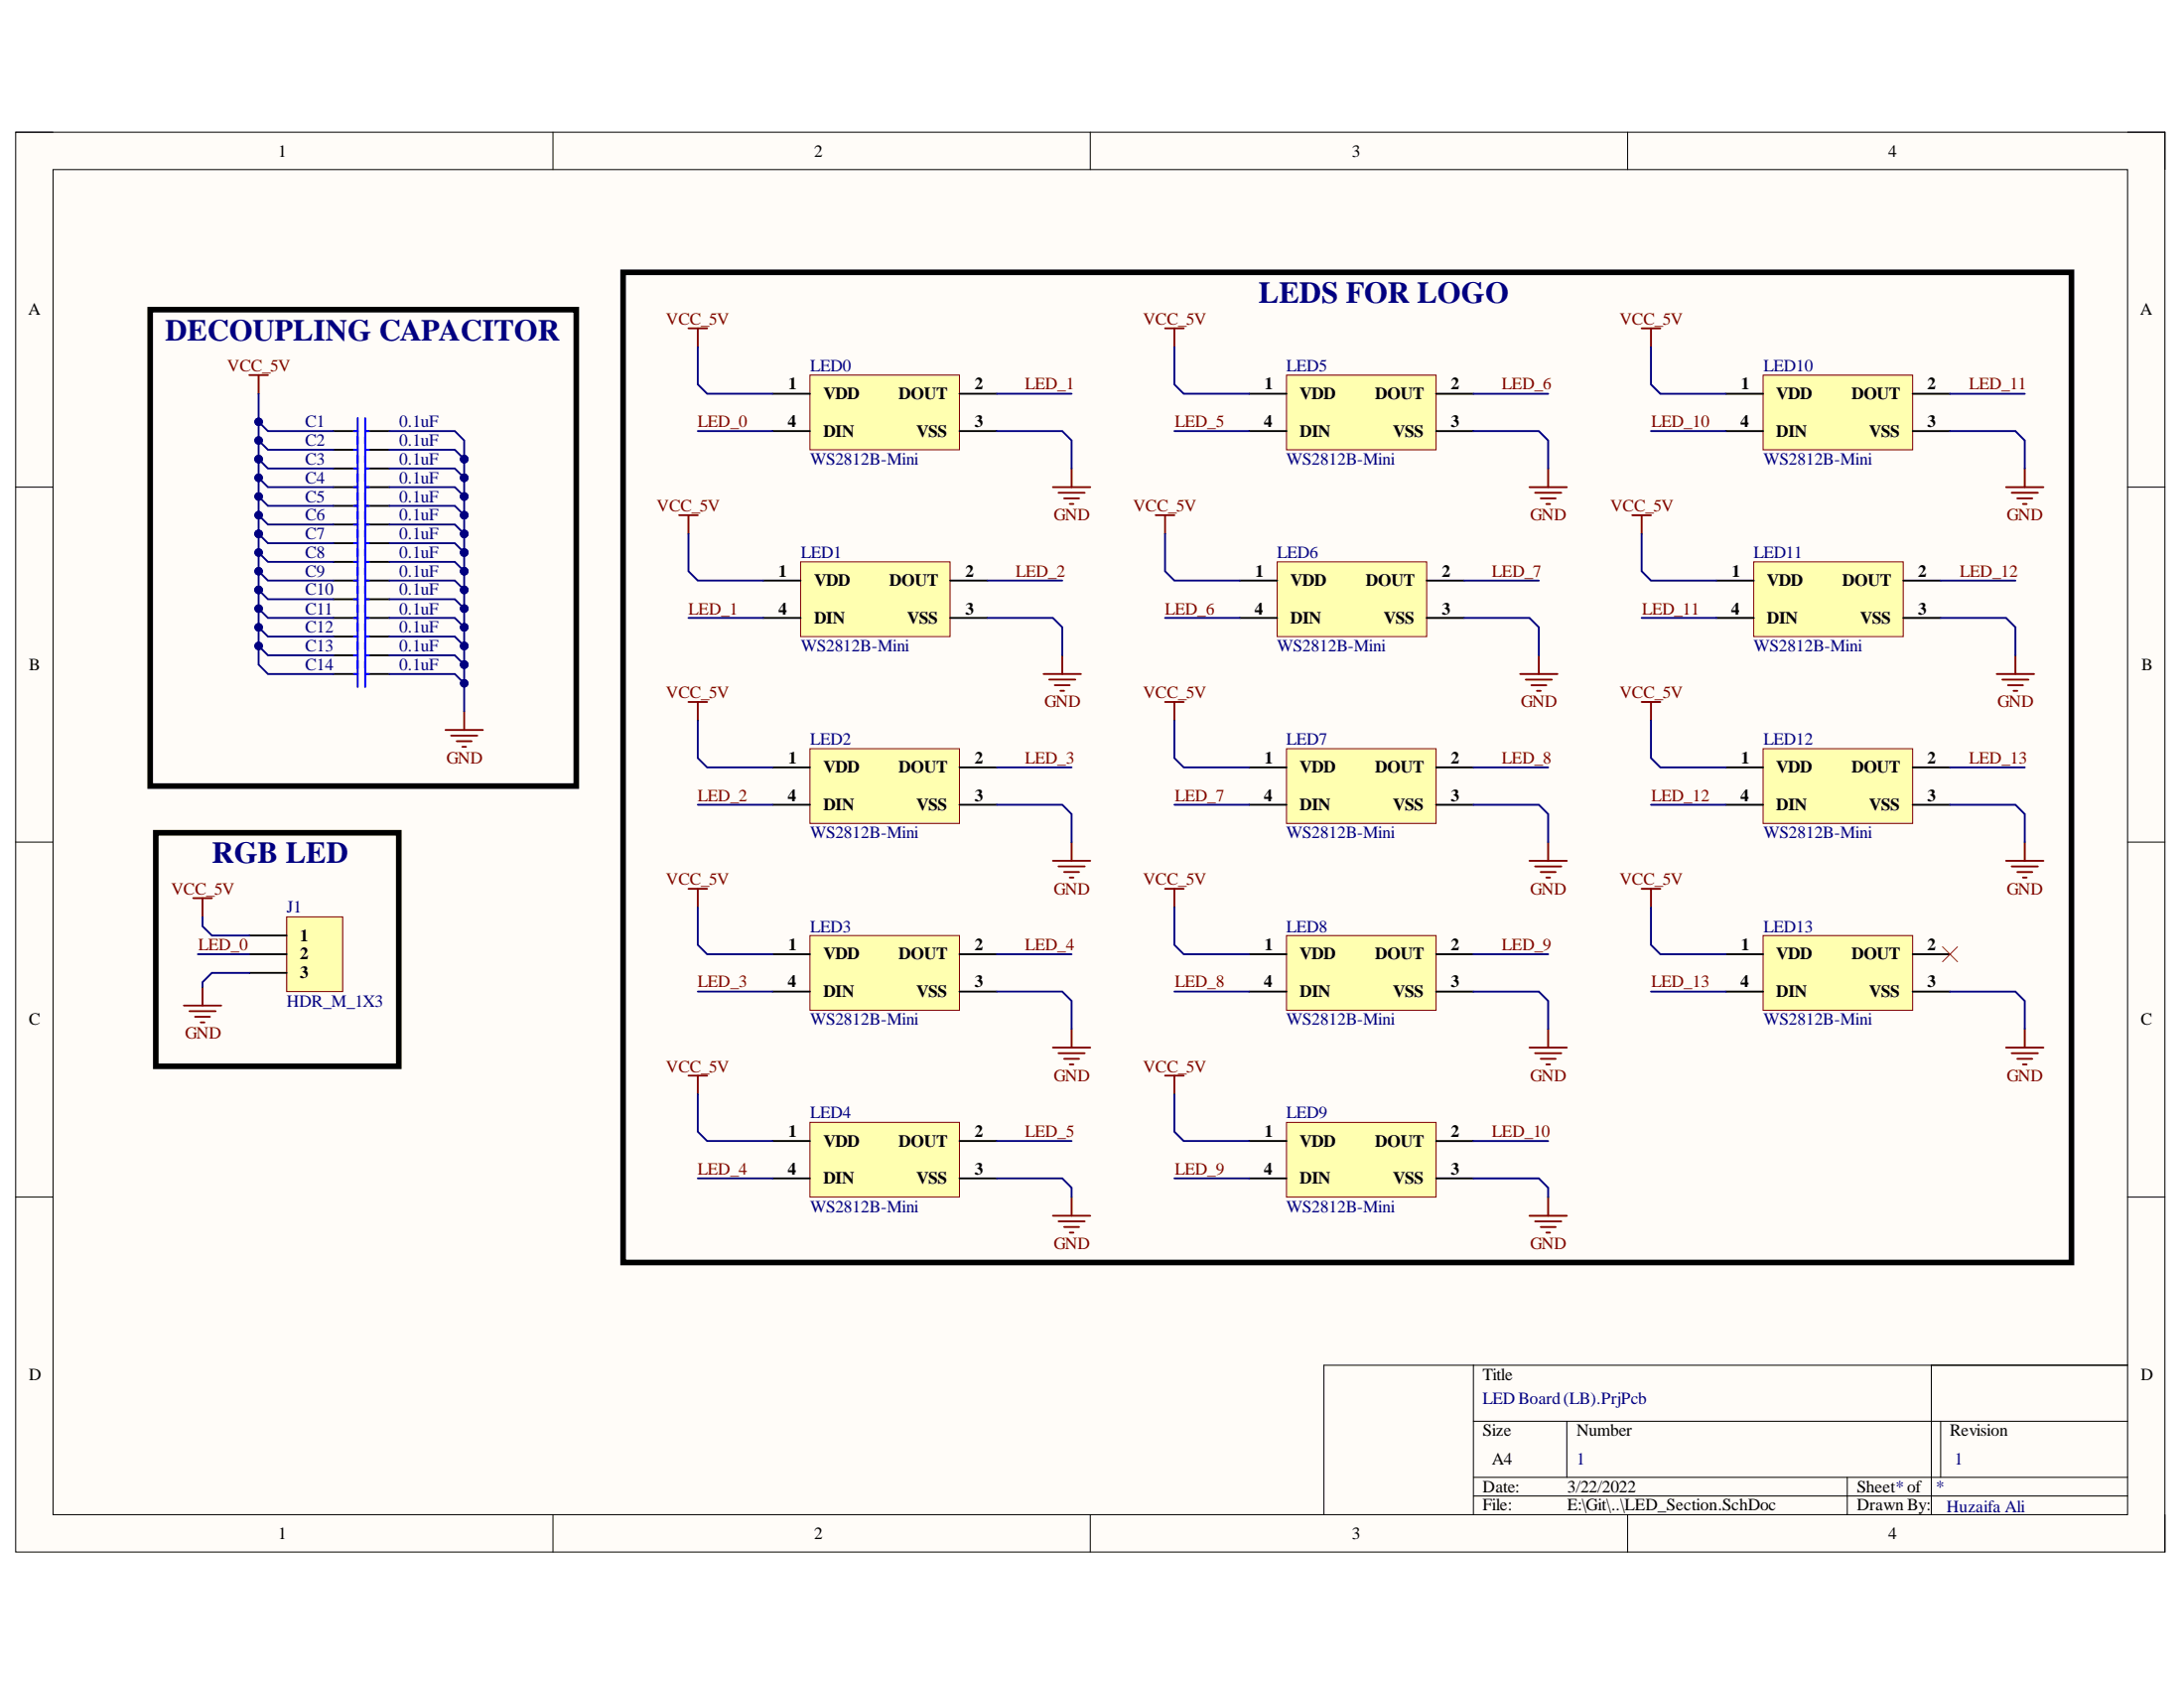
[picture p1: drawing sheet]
<svg xmlns="http://www.w3.org/2000/svg" width="279mm" height="216mm" viewBox="0 0 279 216" stroke-linecap="round" stroke-linejoin="round" font-family="sans-serif">
<path d="M2 16.9h275v181.6h-275z" fill-rule="evenodd" fill="#fffcf8"/>
<path d="M2 16.9h275v181.6h-275z" fill="none" stroke="#000" stroke-width=".13"/>
<path d="M6.8 21.7h265.4v172h-265.4z" fill-rule="evenodd" fill="#fffcf8"/>
<g fill="none" stroke="#000" stroke-width=".13">
<path d="M2 16.9h4.8M70.7 16.9v4.8M139.5 16.9v4.8M208.2 16.9v4.8M272.2 16.9h4.8v4.8M6.8 21.7h265.4v172h-265.4zM2 62.3h4.8M272.2 62.3h4.8M2 107.7h4.8M272.2 107.7h4.8M2 153.1h4.8M272.2 153.1h4.8"/>
<path d="M188.5 174.6v19.1M247.1 174.6v19.1M272.2 174.6h-102.8v19.1M70.7 193.7v4.8M139.5 193.7v4.8M188.5 181.8h83.7M188.5 189h83.7M188.5 191.3h83.7M200.4 181.8v7.2M208.2 193.7v4.8M236.3 189v4.7M248.3 181.8v7.2"/>
<path d="M277 193.7v4.8"/>
</g>
<path d="M19.2 39.6h54.5v60.9h-54.5zM79.7 34.8h185.3v126.7h-185.3z" fill="none" stroke="#000" stroke-width=".72"/>
<path d="M57 93.4h4.8M57.7 94.1h3.4M58.4 94.8h1.9M59.1 95.5h.5M59.4 91v2.4" fill="none" stroke="#800000" stroke-width=".24"/>
<g fill="none" stroke="#000" stroke-width=".24">
<path d="M42.6 55.1h3.2M42.6 57.5h3.2M42.6 59.9h3.2M46.7 55.1h3.1M46.7 57.5h3.1M46.7 59.9h3.1M42.6 62.3h3.2M42.6 64.7h3.2M42.6 67.1h3.2M42.6 69.5h3.2M42.6 71.9h3.2M42.6 74.3h3.2"/>
<path d="M42.6 76.6h3.2M42.6 79h3.2M46.7 62.3h3.1M46.7 64.7h3.1M46.7 67.1h3.1M46.7 69.5h3.1M46.7 71.9h3.1M46.7 74.3h3.1M46.7 76.6h3.1M46.7 79h3.1M42.6 81.4h3.2M42.6 83.8h3.2"/>
<path d="M42.6 86.2h3.2M46.7 81.4h3.1M46.7 83.8h3.1M46.7 86.2h3.1"/>
</g>
<g fill="none" stroke="#00f" stroke-width=".24">
<path d="M45.3 55.1h.5M45.3 57.5h.5M45.3 59.9h.5M45.8 53.5v34.4M46.7 53.5v34.4M46.7 55.1h.5M46.7 57.5h.5M46.7 59.9h.5M45.3 62.3h.5M45.3 64.7h.5M45.3 67.1h.5M45.3 69.5h.5"/>
<path d="M45.3 71.9h.5M45.3 74.3h.5M45.3 76.6h.5M45.3 79h.5M46.7 62.3h.5M46.7 64.7h.5M46.7 67.1h.5M46.7 69.5h.5M46.7 71.9h.5M46.7 74.3h.5M46.7 76.6h.5M46.7 79h.5"/>
<path d="M45.3 81.4h.5M45.3 83.8h.5M45.3 86.2h.5M46.7 81.4h.5M46.7 83.8h.5M46.7 86.2h.5"/>
</g>
<path d="M103.6 48h19.1v9.5h-19.1z" fill-rule="evenodd" fill="#ffffb0"/>
<path d="M103.6 48h19.1v9.5h-19.1z" fill="none" stroke="#800000" stroke-width=".13"/>
<path d="M98.8 50.4h4.8M98.8 55.1h4.8M122.7 50.4h4.8M122.7 55.1h4.8" fill="none" stroke="#000" stroke-width=".24"/>
<path d="M164.6 48h19.1v9.5h-19.1z" fill-rule="evenodd" fill="#ffffb0"/>
<path d="M164.6 48h19.1v9.5h-19.1z" fill="none" stroke="#800000" stroke-width=".13"/>
<path d="M159.8 50.4h4.8M159.8 55.1h4.8M183.7 50.4h4.8M183.7 55.1h4.8" fill="none" stroke="#000" stroke-width=".24"/>
<path d="M225.6 48h19.1v9.5h-19.1z" fill-rule="evenodd" fill="#ffffb0"/>
<path d="M225.6 48h19.1v9.5h-19.1z" fill="none" stroke="#800000" stroke-width=".13"/>
<path d="M220.8 50.4h4.8M220.8 55.1h4.8M244.7 50.4h4.8M244.7 55.1h4.8" fill="none" stroke="#000" stroke-width=".24"/>
<path d="M102.4 71.9h19.1v9.5h-19.1z" fill-rule="evenodd" fill="#ffffb0"/>
<path d="M102.4 71.9h19.1v9.5h-19.1z" fill="none" stroke="#800000" stroke-width=".13"/>
<path d="M97.6 74.3h4.8M97.6 79h4.8M121.5 74.3h4.8M121.5 79h4.8" fill="none" stroke="#000" stroke-width=".24"/>
<path d="M163.4 71.9h19.1v9.5h-19.1z" fill-rule="evenodd" fill="#ffffb0"/>
<path d="M163.4 71.9h19.1v9.5h-19.1z" fill="none" stroke="#800000" stroke-width=".13"/>
<path d="M158.6 74.3h4.8M158.6 79h4.8M182.5 74.3h4.8M182.5 79h4.8" fill="none" stroke="#000" stroke-width=".24"/>
<path d="M224.4 71.9h19.1v9.5h-19.1z" fill-rule="evenodd" fill="#ffffb0"/>
<path d="M224.4 71.9h19.1v9.5h-19.1z" fill="none" stroke="#800000" stroke-width=".13"/>
<path d="M219.6 74.3h4.8M219.6 79h4.8M243.5 74.3h4.8M243.5 79h4.8" fill="none" stroke="#000" stroke-width=".24"/>
<path d="M103.6 95.8h19.1v9.5h-19.1z" fill-rule="evenodd" fill="#ffffb0"/>
<path d="M103.6 95.8h19.1v9.5h-19.1z" fill="none" stroke="#800000" stroke-width=".13"/>
<path d="M98.8 98.1h4.8M122.7 98.1h4.8M98.8 102.9h4.8M122.7 102.9h4.8" fill="none" stroke="#000" stroke-width=".24"/>
<path d="M164.6 95.8h19.1v9.5h-19.1z" fill-rule="evenodd" fill="#ffffb0"/>
<path d="M164.6 95.8h19.1v9.5h-19.1z" fill="none" stroke="#800000" stroke-width=".13"/>
<path d="M159.8 98.1h4.8M183.7 98.1h4.8M159.8 102.9h4.8M183.7 102.9h4.8" fill="none" stroke="#000" stroke-width=".24"/>
<path d="M225.6 95.8h19.1v9.5h-19.1z" fill-rule="evenodd" fill="#ffffb0"/>
<path d="M225.6 95.8h19.1v9.5h-19.1z" fill="none" stroke="#800000" stroke-width=".13"/>
<path d="M220.8 98.1h4.8M244.7 98.1h4.8M220.8 102.9h4.8M244.7 102.9h4.8" fill="none" stroke="#000" stroke-width=".24"/>
<path d="M103.6 119.7h19.1v9.5h-19.1z" fill-rule="evenodd" fill="#ffffb0"/>
<path d="M103.6 119.7h19.1v9.5h-19.1z" fill="none" stroke="#800000" stroke-width=".13"/>
<path d="M98.8 122h4.8M98.8 126.8h4.8M122.7 122h4.8M122.7 126.8h4.8" fill="none" stroke="#000" stroke-width=".24"/>
<path d="M164.6 119.7h19.1v9.5h-19.1z" fill-rule="evenodd" fill="#ffffb0"/>
<path d="M164.6 119.7h19.1v9.5h-19.1z" fill="none" stroke="#800000" stroke-width=".13"/>
<path d="M159.8 122h4.8M159.8 126.8h4.8M183.7 122h4.8M183.7 126.8h4.8" fill="none" stroke="#000" stroke-width=".24"/>
<path d="M225.6 119.7h19.1v9.5h-19.1z" fill-rule="evenodd" fill="#ffffb0"/>
<path d="M225.6 119.7h19.1v9.5h-19.1z" fill="none" stroke="#800000" stroke-width=".13"/>
<path d="M220.8 122h4.8M220.8 126.8h4.8M244.7 122h4.8M244.7 126.8h4.8" fill="none" stroke="#000" stroke-width=".24"/>
<path d="M103.6 143.6h19.1v9.5h-19.1z" fill-rule="evenodd" fill="#ffffb0"/>
<path d="M103.6 143.6h19.1v9.5h-19.1z" fill="none" stroke="#800000" stroke-width=".13"/>
<path d="M98.8 145.9h4.8M98.8 150.7h4.8M122.7 145.9h4.8M122.7 150.7h4.8" fill="none" stroke="#000" stroke-width=".24"/>
<path d="M164.6 143.6h19.1v9.5h-19.1z" fill-rule="evenodd" fill="#ffffb0"/>
<path d="M164.6 143.6h19.1v9.5h-19.1z" fill="none" stroke="#800000" stroke-width=".13"/>
<path d="M159.8 145.9h4.8M159.8 150.7h4.8M183.7 145.9h4.8M183.7 150.7h4.8" fill="none" stroke="#000" stroke-width=".24"/>
<g fill="none" stroke="#800000" stroke-width=".24">
<path d="M31.9 48h2.4M33.1 48v2.4M88.1 42h2.4M89.3 42v2.4M137.1 59.9v2.4M149 42h2.4M150.2 42v2.4M198.1 59.9v2.4M210 42h2.4M211.2 42v2.4M259 59.9v2.4M86.9 65.9h2.4"/>
<path d="M88.1 65.9v2.4M134.7 62.3h4.8M135.4 63h3.4M136.1 63.7h1.9M136.9 64.5h.4M147.8 65.9h2.4M149 65.9v2.4M195.7 62.3h4.7M196.4 63h3.3M197.1 63.7h1.9M197.8 64.5h.5M208.8 65.9h2.4"/>
<path d="M210 65.9v2.4M256.6 62.3h4.8M257.4 63h3.3M258.1 63.7h1.9M258.8 64.5h.5M88.1 89.8h2.4M89.3 89.8v2.4M133.5 86.2h4.8M134.2 86.9h3.4M134.9 87.6h2M135.7 88.4h.4M135.9 83.8v2.4"/>
<path d="M149 89.8h2.4M150.2 89.8v2.4M194.5 86.2h4.8M195.2 86.9h3.3M195.9 87.6h1.9M196.6 88.4h.5M196.9 83.8v2.4M210 89.8h2.4M211.2 89.8v2.4M255.4 86.2h4.8M256.2 86.9h3.3M256.9 87.6h1.9"/>
<path d="M257.6 88.4h.5M257.8 83.8v2.4M24.7 114.9h2.4M25.9 114.9v2.4M88.1 113.7h2.4M89.3 113.7v2.4M134.7 110.1h4.8M135.4 110.8h3.4M136.1 111.5h1.9M136.9 112.2h.4M137.1 107.7v2.4M149 113.7h2.4"/>
<path d="M150.2 113.7v2.4M195.7 110.1h4.7M196.4 110.8h3.3M197.1 111.5h1.9M197.8 112.2h.5M198.1 107.7v2.4M210 113.7h2.4M211.2 113.7v2.4M256.6 110.1h4.8M257.4 110.8h3.3M258.1 111.5h1.9M258.8 112.2h.5"/>
<path d="M259 107.7v2.4M23.5 128.6h4.8M24.2 129.3h3.4M25 130.1h1.9M25.7 130.8h.5M25.9 126.2v2.4M88.1 137.6h2.4M89.3 137.6v2.4M134.7 134h4.8M135.4 134.7h3.4M136.1 135.4h1.9M136.9 136.1h.4"/>
<path d="M137.1 131.6v2.4M149 137.6h2.4M150.2 137.6v2.4M195.7 134h4.7M196.4 134.7h3.3M197.1 135.4h1.9M197.8 136.1h.5M198.1 131.6v2.4M256.6 134h4.8M257.4 134.7h3.3M258.1 135.4h1.9M258.8 136.1h.5"/>
<path d="M259 131.6v2.4M134.7 155.5h4.8M135.4 156.2h3.4M136.1 156.9h1.9M136.9 157.7h.4M137.1 153.1v2.4M195.7 155.5h4.7M196.4 156.2h3.3M197.1 156.9h1.9M197.8 157.7h.5M198.1 153.1v2.4"/>
</g>
<path d="M19.9 106.5h31.1v29.9h-31.1z" fill="none" stroke="#000" stroke-width=".72"/>
<path d="M248.5 121.1l1.9 1.9M250.4 121.1l-1.9 1.9" fill="none" stroke="#f00" stroke-width=".13"/>
<path d="M36.7 117.3h7.1v9.5h-7.1z" fill-rule="evenodd" fill="#ffffb0"/>
<path d="M36.7 117.3h7.1v9.5h-7.1z" fill="none" stroke="#800000" stroke-width=".13"/>
<path d="M31.9 119.7h4.8M31.9 122h4.8M31.9 124.4h4.8" fill="none" stroke="#000" stroke-width=".24"/>
<path d="M59.4 61.1v2.4" fill="none" stroke="#000080" stroke-width=".24"/>
<circle cx="59.4" cy="63.5" r=".48" fill="#000080"/>
<circle cx="59.4" cy="63.5" r=".48" fill="none" stroke="#000080" stroke-width=".13"/>
<circle cx="59.4" cy="61.1" r=".48" fill="#000080"/>
<circle cx="59.4" cy="61.1" r=".48" fill="none" stroke="#000080" stroke-width=".13"/>
<path d="M33.1 75.5v9.5l1.2 1.2h8.3M25.9 117.3v1.2l1.2 1.2h4.8M25.3 122h6.6M31.9 124.4h-4.8l-1.2 1.2v.6" fill="none" stroke="#000080" stroke-width=".24"/>
<circle cx="33.1" cy="82.6" r=".48" fill="#000080"/>
<circle cx="33.1" cy="82.6" r=".48" fill="none" stroke="#000080" stroke-width=".13"/>
<circle cx="33.1" cy="80.2" r=".48" fill="#000080"/>
<circle cx="33.1" cy="80.2" r=".48" fill="none" stroke="#000080" stroke-width=".13"/>
<circle cx="33.1" cy="77.8" r=".48" fill="#000080"/>
<circle cx="33.1" cy="77.8" r=".48" fill="none" stroke="#000080" stroke-width=".13"/>
<circle cx="33.1" cy="75.5" r=".48" fill="#000080"/>
<circle cx="33.1" cy="75.5" r=".48" fill="none" stroke="#000080" stroke-width=".13"/>
<path d="M33.1 82.6l1.2 1.2h8.3" fill="none" stroke="#000080" stroke-width=".24"/>
<circle cx="33.1" cy="82.6" r=".48" fill="#000080"/>
<circle cx="33.1" cy="82.6" r=".48" fill="none" stroke="#000080" stroke-width=".13"/>
<path d="M33.1 80.2l1.2 1.2h8.3" fill="none" stroke="#000080" stroke-width=".24"/>
<circle cx="33.1" cy="80.2" r=".48" fill="#000080"/>
<circle cx="33.1" cy="80.2" r=".48" fill="none" stroke="#000080" stroke-width=".13"/>
<path d="M33.1 77.8l1.2 1.2h8.3" fill="none" stroke="#000080" stroke-width=".24"/>
<circle cx="33.1" cy="77.8" r=".48" fill="#000080"/>
<circle cx="33.1" cy="77.8" r=".48" fill="none" stroke="#000080" stroke-width=".13"/>
<path d="M33.1 75.5l1.2 1.1h8.3" fill="none" stroke="#000080" stroke-width=".24"/>
<circle cx="33.1" cy="75.5" r=".48" fill="#000080"/>
<circle cx="33.1" cy="75.5" r=".48" fill="none" stroke="#000080" stroke-width=".13"/>
<path d="M33.1 73.1l1.2 1.2h8.3" fill="none" stroke="#000080" stroke-width=".24"/>
<circle cx="33.1" cy="73.1" r=".48" fill="#000080"/>
<circle cx="33.1" cy="73.1" r=".48" fill="none" stroke="#000080" stroke-width=".13"/>
<path d="M33.1 70.7l1.2 1.2h8.3" fill="none" stroke="#000080" stroke-width=".24"/>
<circle cx="33.1" cy="70.7" r=".48" fill="#000080"/>
<circle cx="33.1" cy="70.7" r=".48" fill="none" stroke="#000080" stroke-width=".13"/>
<path d="M33.1 68.3l1.2 1.2h8.3" fill="none" stroke="#000080" stroke-width=".24"/>
<circle cx="33.1" cy="68.3" r=".48" fill="#000080"/>
<circle cx="33.1" cy="68.3" r=".48" fill="none" stroke="#000080" stroke-width=".13"/>
<path d="M33.1 65.9l1.2 1.2h8.3" fill="none" stroke="#000080" stroke-width=".24"/>
<circle cx="33.1" cy="65.9" r=".48" fill="#000080"/>
<circle cx="33.1" cy="65.9" r=".48" fill="none" stroke="#000080" stroke-width=".13"/>
<path d="M33.1 63.5l1.2 1.2h8.3" fill="none" stroke="#000080" stroke-width=".24"/>
<circle cx="33.1" cy="63.5" r=".48" fill="#000080"/>
<circle cx="33.1" cy="63.5" r=".48" fill="none" stroke="#000080" stroke-width=".13"/>
<path d="M33.1 61.1l1.2 1.2h8.3" fill="none" stroke="#000080" stroke-width=".24"/>
<circle cx="33.1" cy="61.1" r=".48" fill="#000080"/>
<circle cx="33.1" cy="61.1" r=".48" fill="none" stroke="#000080" stroke-width=".13"/>
<path d="M33.1 58.7l1.2 1.2h8.3" fill="none" stroke="#000080" stroke-width=".24"/>
<circle cx="33.1" cy="58.7" r=".48" fill="#000080"/>
<circle cx="33.1" cy="58.7" r=".48" fill="none" stroke="#000080" stroke-width=".13"/>
<path d="M33.1 56.3l1.2 1.2h8.3" fill="none" stroke="#000080" stroke-width=".24"/>
<circle cx="33.1" cy="56.3" r=".48" fill="#000080"/>
<circle cx="33.1" cy="56.3" r=".48" fill="none" stroke="#000080" stroke-width=".13"/>
<path d="M33.1 53.9l1.2 1.2h8.3" fill="none" stroke="#000080" stroke-width=".24"/>
<circle cx="33.1" cy="53.9" r=".48" fill="#000080"/>
<circle cx="33.1" cy="53.9" r=".48" fill="none" stroke="#000080" stroke-width=".13"/>
<path d="M49.8 86.2h8.4l1.2 1.2" fill="none" stroke="#000080" stroke-width=".24"/>
<circle cx="59.4" cy="87.4" r=".48" fill="#000080"/>
<circle cx="59.4" cy="87.4" r=".48" fill="none" stroke="#000080" stroke-width=".13"/>
<path d="M49.8 83.8h8.4l1.2 1.2" fill="none" stroke="#000080" stroke-width=".24"/>
<circle cx="59.4" cy="85" r=".48" fill="#000080"/>
<circle cx="59.4" cy="85" r=".48" fill="none" stroke="#000080" stroke-width=".13"/>
<path d="M49.8 81.4h8.4l1.2 1.2" fill="none" stroke="#000080" stroke-width=".24"/>
<circle cx="59.4" cy="82.6" r=".48" fill="#000080"/>
<circle cx="59.4" cy="82.6" r=".48" fill="none" stroke="#000080" stroke-width=".13"/>
<path d="M49.8 79h8.4l1.2 1.2" fill="none" stroke="#000080" stroke-width=".24"/>
<circle cx="59.4" cy="80.2" r=".48" fill="#000080"/>
<circle cx="59.4" cy="80.2" r=".48" fill="none" stroke="#000080" stroke-width=".13"/>
<path d="M49.8 76.6h8.4l1.2 1.2" fill="none" stroke="#000080" stroke-width=".24"/>
<circle cx="59.4" cy="77.8" r=".48" fill="#000080"/>
<circle cx="59.4" cy="77.8" r=".48" fill="none" stroke="#000080" stroke-width=".13"/>
<path d="M49.8 74.3h8.4l1.2 1.2" fill="none" stroke="#000080" stroke-width=".24"/>
<circle cx="59.4" cy="75.5" r=".48" fill="#000080"/>
<circle cx="59.4" cy="75.5" r=".48" fill="none" stroke="#000080" stroke-width=".13"/>
<path d="M49.8 71.9h8.4l1.2 1.2" fill="none" stroke="#000080" stroke-width=".24"/>
<circle cx="59.4" cy="73.1" r=".48" fill="#000080"/>
<circle cx="59.4" cy="73.1" r=".48" fill="none" stroke="#000080" stroke-width=".13"/>
<path d="M49.8 69.5h8.4l1.2 1.2" fill="none" stroke="#000080" stroke-width=".24"/>
<circle cx="59.4" cy="70.7" r=".48" fill="#000080"/>
<circle cx="59.4" cy="70.7" r=".48" fill="none" stroke="#000080" stroke-width=".13"/>
<path d="M49.8 67.1h8.4l1.2 1.2" fill="none" stroke="#000080" stroke-width=".24"/>
<circle cx="59.4" cy="68.3" r=".48" fill="#000080"/>
<circle cx="59.4" cy="68.3" r=".48" fill="none" stroke="#000080" stroke-width=".13"/>
<path d="M49.8 64.7h8.4l1.2 1.2" fill="none" stroke="#000080" stroke-width=".24"/>
<circle cx="59.4" cy="65.9" r=".48" fill="#000080"/>
<circle cx="59.4" cy="65.9" r=".48" fill="none" stroke="#000080" stroke-width=".13"/>
<path d="M49.8 62.3h8.4l1.2 1.2" fill="none" stroke="#000080" stroke-width=".24"/>
<circle cx="59.4" cy="63.5" r=".48" fill="#000080"/>
<circle cx="59.4" cy="63.5" r=".48" fill="none" stroke="#000080" stroke-width=".13"/>
<path d="M49.8 59.9h8.4l1.2 1.2" fill="none" stroke="#000080" stroke-width=".24"/>
<circle cx="59.4" cy="61.1" r=".48" fill="#000080"/>
<circle cx="59.4" cy="61.1" r=".48" fill="none" stroke="#000080" stroke-width=".13"/>
<path d="M49.8 57.5h8.4l1.2 1.2" fill="none" stroke="#000080" stroke-width=".24"/>
<circle cx="59.4" cy="58.7" r=".48" fill="#000080"/>
<circle cx="59.4" cy="58.7" r=".48" fill="none" stroke="#000080" stroke-width=".13"/>
<path d="M49.8 55.1h8.4l1.2 1.2v2.4" fill="none" stroke="#000080" stroke-width=".24"/>
<circle cx="59.4" cy="58.7" r=".48" fill="#000080"/>
<circle cx="59.4" cy="58.7" r=".48" fill="none" stroke="#000080" stroke-width=".13"/>
<g fill="none" stroke="#000080" stroke-width=".24">
<path d="M89.3 44.4v4.8l1.2 1.2h8.3M89.3 55.1h9.5M127.5 55.1h8.4l1.2 1.2v3.6M127.5 50.4h9.6M150.2 44.4v4.8l1.2 1.2h8.4M150.2 55.1h9.6M188.5 55.1h8.4l1.2 1.2v3.6M188.5 50.4h9.6M211.2 44.4v4.8l1.2 1.2h8.4M211.2 55.1h9.6M249.5 55.1h8.3l1.2 1.2v3.6M249.5 50.4h9.5"/>
<path d="M33.1 68.3v7.2M88.1 68.3v4.8l1.2 1.2h8.3M88.1 79h9.5M126.3 79h8.4l1.2 1.2v3.6M126.3 74.3h9.6M149 68.3v4.8l1.2 1.2h8.4M149 79h9.6M187.3 79h8.4l1.2 1.2v3.6M187.3 74.3h9.6M210 68.3v4.8l1.2 1.2h8.4M210 79h9.6M248.3 79h8.3l1.2 1.2v3.6"/>
<path d="M248.3 74.3h9.5M89.3 92.2v4.8l1.2 1.1h8.3M127.5 98.1h9.6M150.2 92.2v4.8l1.2 1.1h8.4M188.5 98.1h9.6M211.2 92.2v4.8l1.2 1.1h8.4M249.5 98.1h9.5M89.3 116.1v4.7l1.2 1.2h8.3M89.3 102.9h9.5M127.5 102.9h8.4l1.2 1.2v3.6M150.2 116.1v4.7l1.2 1.2h8.4M150.2 102.9h9.6"/>
<path d="M188.5 102.9h8.4l1.2 1.2v3.6M211.2 116.1v4.8l1.2 1.1h8.4M211.2 102.9h9.6M249.5 102.9h8.3l1.2 1.2v3.6M89.3 140v4.7l1.2 1.2h8.3M89.3 126.8h9.5M127.5 126.8h8.4l1.2 1.2v3.6M127.5 122h9.6M150.2 140v4.7l1.2 1.2h8.4M150.2 126.8h9.6M188.5 126.8h8.4l1.2 1.2v3.6M188.5 122h9.6"/>
<path d="M211.2 126.8h9.6M249.5 126.8h8.3l1.2 1.2v3.6M89.3 150.7h9.5M127.5 150.7h8.4l1.2 1.2v1.2M127.5 145.9h9.6M150.2 150.7h9.6M188.5 150.7h8.4l1.2 1.2v1.2M188.5 145.9h9.6"/>
</g>
<circle cx="33.1" cy="75.5" r=".48" fill="#000080"/>
<circle cx="33.1" cy="75.5" r=".48" fill="none" stroke="#000080" stroke-width=".13"/>
<circle cx="33.1" cy="73.1" r=".48" fill="#000080"/>
<circle cx="33.1" cy="73.1" r=".48" fill="none" stroke="#000080" stroke-width=".13"/>
<circle cx="33.1" cy="70.7" r=".48" fill="#000080"/>
<circle cx="33.1" cy="70.7" r=".48" fill="none" stroke="#000080" stroke-width=".13"/>
<circle cx="33.1" cy="68.3" r=".48" fill="#000080"/>
<circle cx="33.1" cy="68.3" r=".48" fill="none" stroke="#000080" stroke-width=".13"/>
<path d="M33.1 58.7v9.6" fill="none" stroke="#000080" stroke-width=".24"/>
<circle cx="33.1" cy="68.3" r=".48" fill="#000080"/>
<circle cx="33.1" cy="68.3" r=".48" fill="none" stroke="#000080" stroke-width=".13"/>
<circle cx="33.1" cy="65.9" r=".48" fill="#000080"/>
<circle cx="33.1" cy="65.9" r=".48" fill="none" stroke="#000080" stroke-width=".13"/>
<circle cx="33.1" cy="63.5" r=".48" fill="#000080"/>
<circle cx="33.1" cy="63.5" r=".48" fill="none" stroke="#000080" stroke-width=".13"/>
<circle cx="33.1" cy="61.1" r=".48" fill="#000080"/>
<circle cx="33.1" cy="61.1" r=".48" fill="none" stroke="#000080" stroke-width=".13"/>
<circle cx="33.1" cy="58.7" r=".48" fill="#000080"/>
<circle cx="33.1" cy="58.7" r=".48" fill="none" stroke="#000080" stroke-width=".13"/>
<path d="M33.1 50.4v8.3" fill="none" stroke="#000080" stroke-width=".24"/>
<circle cx="33.1" cy="58.7" r=".48" fill="#000080"/>
<circle cx="33.1" cy="58.7" r=".48" fill="none" stroke="#000080" stroke-width=".13"/>
<circle cx="33.1" cy="56.3" r=".48" fill="#000080"/>
<circle cx="33.1" cy="56.3" r=".48" fill="none" stroke="#000080" stroke-width=".13"/>
<circle cx="33.1" cy="53.9" r=".48" fill="#000080"/>
<circle cx="33.1" cy="53.9" r=".48" fill="none" stroke="#000080" stroke-width=".13"/>
<path d="M59.4 85v6" fill="none" stroke="#000080" stroke-width=".24"/>
<circle cx="59.4" cy="87.4" r=".48" fill="#000080"/>
<circle cx="59.4" cy="87.4" r=".48" fill="none" stroke="#000080" stroke-width=".13"/>
<circle cx="59.4" cy="85" r=".48" fill="#000080"/>
<circle cx="59.4" cy="85" r=".48" fill="none" stroke="#000080" stroke-width=".13"/>
<path d="M59.4 82.6v2.4" fill="none" stroke="#000080" stroke-width=".24"/>
<circle cx="59.4" cy="85" r=".48" fill="#000080"/>
<circle cx="59.4" cy="85" r=".48" fill="none" stroke="#000080" stroke-width=".13"/>
<circle cx="59.4" cy="82.6" r=".48" fill="#000080"/>
<circle cx="59.4" cy="82.6" r=".48" fill="none" stroke="#000080" stroke-width=".13"/>
<path d="M59.4 80.2v2.4" fill="none" stroke="#000080" stroke-width=".24"/>
<circle cx="59.4" cy="82.6" r=".48" fill="#000080"/>
<circle cx="59.4" cy="82.6" r=".48" fill="none" stroke="#000080" stroke-width=".13"/>
<circle cx="59.4" cy="80.2" r=".48" fill="#000080"/>
<circle cx="59.4" cy="80.2" r=".48" fill="none" stroke="#000080" stroke-width=".13"/>
<path d="M59.4 77.8v2.4" fill="none" stroke="#000080" stroke-width=".24"/>
<circle cx="59.4" cy="80.2" r=".48" fill="#000080"/>
<circle cx="59.4" cy="80.2" r=".48" fill="none" stroke="#000080" stroke-width=".13"/>
<circle cx="59.4" cy="77.8" r=".48" fill="#000080"/>
<circle cx="59.4" cy="77.8" r=".48" fill="none" stroke="#000080" stroke-width=".13"/>
<path d="M59.4 75.5v2.3" fill="none" stroke="#000080" stroke-width=".24"/>
<circle cx="59.4" cy="77.8" r=".48" fill="#000080"/>
<circle cx="59.4" cy="77.8" r=".48" fill="none" stroke="#000080" stroke-width=".13"/>
<circle cx="59.4" cy="75.5" r=".48" fill="#000080"/>
<circle cx="59.4" cy="75.5" r=".48" fill="none" stroke="#000080" stroke-width=".13"/>
<path d="M59.4 73.1v2.4" fill="none" stroke="#000080" stroke-width=".24"/>
<circle cx="59.4" cy="75.5" r=".48" fill="#000080"/>
<circle cx="59.4" cy="75.5" r=".48" fill="none" stroke="#000080" stroke-width=".13"/>
<circle cx="59.4" cy="73.1" r=".48" fill="#000080"/>
<circle cx="59.4" cy="73.1" r=".48" fill="none" stroke="#000080" stroke-width=".13"/>
<path d="M59.4 70.7v2.4" fill="none" stroke="#000080" stroke-width=".24"/>
<circle cx="59.4" cy="73.1" r=".48" fill="#000080"/>
<circle cx="59.4" cy="73.1" r=".48" fill="none" stroke="#000080" stroke-width=".13"/>
<circle cx="59.4" cy="70.7" r=".48" fill="#000080"/>
<circle cx="59.4" cy="70.7" r=".48" fill="none" stroke="#000080" stroke-width=".13"/>
<path d="M59.4 68.3v2.4" fill="none" stroke="#000080" stroke-width=".24"/>
<circle cx="59.4" cy="70.7" r=".48" fill="#000080"/>
<circle cx="59.4" cy="70.7" r=".48" fill="none" stroke="#000080" stroke-width=".13"/>
<circle cx="59.4" cy="68.3" r=".48" fill="#000080"/>
<circle cx="59.4" cy="68.3" r=".48" fill="none" stroke="#000080" stroke-width=".13"/>
<path d="M59.4 65.9v2.4" fill="none" stroke="#000080" stroke-width=".24"/>
<circle cx="59.4" cy="68.3" r=".48" fill="#000080"/>
<circle cx="59.4" cy="68.3" r=".48" fill="none" stroke="#000080" stroke-width=".13"/>
<circle cx="59.4" cy="65.9" r=".48" fill="#000080"/>
<circle cx="59.4" cy="65.9" r=".48" fill="none" stroke="#000080" stroke-width=".13"/>
<path d="M59.4 63.5v2.4" fill="none" stroke="#000080" stroke-width=".24"/>
<circle cx="59.4" cy="65.9" r=".48" fill="#000080"/>
<circle cx="59.4" cy="65.9" r=".48" fill="none" stroke="#000080" stroke-width=".13"/>
<circle cx="59.4" cy="63.5" r=".48" fill="#000080"/>
<circle cx="59.4" cy="63.5" r=".48" fill="none" stroke="#000080" stroke-width=".13"/>
<path d="M59.4 58.7v2.4" fill="none" stroke="#000080" stroke-width=".24"/>
<circle cx="59.4" cy="61.1" r=".48" fill="#000080"/>
<circle cx="59.4" cy="61.1" r=".48" fill="none" stroke="#000080" stroke-width=".13"/>
<circle cx="59.4" cy="58.7" r=".48" fill="#000080"/>
<circle cx="59.4" cy="58.7" r=".48" fill="none" stroke="#000080" stroke-width=".13"/>
<g font-size="3.9" fill="#000080">
<text x="161" y="38.8">LEDS FOR LOGO</text>
<text x="21.1" y="43.5">DECOUPLING CAPACITOR</text>
<text x="27.1" y="110.4">RGB LED</text>
</g>
<g font-size="2.2">
<text x="35.6" y="20">1</text>
<text x="104.1" y="20">2</text>
<text x="173" y="20">3</text>
<text x="241.6" y="20">4</text>
<text x="3.6" y="40.3">A</text>
<text x="273.8" y="40.3">A</text>
<text x="100.8" y="49.8">1</text>
<text x="105.3" y="51">VDD</text>
<text x="115" y="51">DOUT</text>
<text x="124.7" y="49.8">2</text>
<text x="161.8" y="49.8">1</text>
<text x="166.3" y="51">VDD</text>
<text x="175.9" y="51">DOUT</text>
<text x="185.6" y="49.8">2</text>
<text x="222.7" y="49.8">1</text>
<text x="227.2" y="51">VDD</text>
<text x="236.9" y="51">DOUT</text>
<text x="246.6" y="49.8">2</text>
<text x="100.8" y="54.7">4</text>
<text x="105.3" y="55.8">DIN</text>
<text x="117.2" y="55.8">VSS</text>
<text x="124.7" y="54.7">3</text>
<text x="161.7" y="54.7">4</text>
<text x="166.3" y="55.8">DIN</text>
<text x="178.2" y="55.8">VSS</text>
<text x="185.6" y="54.7">3</text>
<text x="222.7" y="54.7">4</text>
<text x="227.2" y="55.8">DIN</text>
<text x="239.1" y="55.8">VSS</text>
<text x="246.6" y="54.7">3</text>
<text x="99.6" y="73.7">1</text>
<text x="104.1" y="74.9">VDD</text>
<text x="113.8" y="74.9">DOUT</text>
<text x="123.5" y="73.7">2</text>
<text x="160.6" y="73.7">1</text>
<text x="165.1" y="74.9">VDD</text>
<text x="174.7" y="74.9">DOUT</text>
<text x="184.4" y="73.7">2</text>
<text x="221.6" y="73.7">1</text>
<text x="226" y="74.9">VDD</text>
<text x="235.7" y="74.9">DOUT</text>
<text x="245.4" y="73.7">2</text>
<text x="99.6" y="78.6">4</text>
<text x="104.1" y="79.7">DIN</text>
<text x="116.1" y="79.7">VSS</text>
<text x="123.5" y="78.6">3</text>
<text x="160.5" y="78.6">4</text>
<text x="165.1" y="79.7">DIN</text>
<text x="177" y="79.7">VSS</text>
<text x="184.4" y="78.6">3</text>
<text x="221.5" y="78.6">4</text>
<text x="226" y="79.7">DIN</text>
<text x="238" y="79.7">VSS</text>
<text x="245.4" y="78.6">3</text>
<text x="3.7" y="85.7">B</text>
<text x="274" y="85.7">B</text>
<text x="100.8" y="97.7">1</text>
<text x="105.3" y="98.8">VDD</text>
<text x="115" y="98.8">DOUT</text>
<text x="124.7" y="97.7">2</text>
<text x="161.8" y="97.7">1</text>
<text x="166.3" y="98.8">VDD</text>
<text x="175.9" y="98.8">DOUT</text>
<text x="185.6" y="97.7">2</text>
<text x="222.7" y="97.7">1</text>
<text x="227.2" y="98.8">VDD</text>
<text x="236.9" y="98.8">DOUT</text>
<text x="246.6" y="97.7">2</text>
<text x="100.8" y="102.5">4</text>
<text x="105.3" y="103.7">DIN</text>
<text x="117.2" y="103.7">VSS</text>
<text x="124.7" y="102.5">3</text>
<text x="161.7" y="102.5">4</text>
<text x="166.3" y="103.7">DIN</text>
<text x="178.2" y="103.7">VSS</text>
<text x="185.6" y="102.5">3</text>
<text x="222.7" y="102.5">4</text>
<text x="227.2" y="103.7">DIN</text>
<text x="239.1" y="103.7">VSS</text>
<text x="246.6" y="102.5">3</text>
<text x="38.4" y="120.4">1</text>
<text x="38.4" y="122.7">2</text>
<text x="38.4" y="125.1">3</text>
<text x="100.8" y="121.6">1</text>
<text x="105.3" y="122.7">VDD</text>
<text x="115" y="122.7">DOUT</text>
<text x="124.7" y="121.6">2</text>
<text x="161.8" y="121.6">1</text>
<text x="166.3" y="122.7">VDD</text>
<text x="175.9" y="122.7">DOUT</text>
<text x="185.6" y="121.6">2</text>
<text x="222.7" y="121.6">1</text>
<text x="227.2" y="122.7">VDD</text>
<text x="236.9" y="122.7">DOUT</text>
<text x="246.6" y="121.6">2</text>
<text x="3.7" y="131.1">C</text>
<text x="100.8" y="126.3">4</text>
<text x="105.3" y="127.6">DIN</text>
<text x="117.2" y="127.6">VSS</text>
<text x="124.7" y="126.3">3</text>
<text x="161.7" y="126.3">4</text>
<text x="166.3" y="127.6">DIN</text>
<text x="178.2" y="127.6">VSS</text>
<text x="185.6" y="126.3">3</text>
<text x="222.7" y="126.3">4</text>
<text x="227.2" y="127.6">DIN</text>
<text x="239.1" y="127.6">VSS</text>
<text x="246.6" y="126.3">3</text>
<text x="273.9" y="131.1">C</text>
<text x="100.8" y="145.5">1</text>
<text x="105.3" y="146.7">VDD</text>
<text x="115" y="146.7">DOUT</text>
<text x="124.7" y="145.5">2</text>
<text x="161.8" y="145.5">1</text>
<text x="166.3" y="146.7">VDD</text>
<text x="175.9" y="146.7">DOUT</text>
<text x="185.6" y="145.5">2</text>
<text x="100.8" y="150.2">4</text>
<text x="105.3" y="151.4">DIN</text>
<text x="117.2" y="151.4">VSS</text>
<text x="124.7" y="150.2">3</text>
<text x="161.7" y="150.2">4</text>
<text x="166.3" y="151.4">DIN</text>
<text x="178.2" y="151.4">VSS</text>
<text x="185.6" y="150.2">3</text>
<text x="3.7" y="176.5">D</text>
<text x="189.7" y="176.5">Title</text>
<text x="273.9" y="176.5">D</text>
<text x="189.7" y="183.7">Size</text>
<text x="201.7" y="183.7">Number</text>
<text x="249.5" y="183.7">Revision</text>
<text x="189.7" y="190.8">Date:</text>
<text x="190.9" y="187.3">A4</text>
<text x="200.5" y="190.8">3/22/2022</text>
<text x="237.5" y="190.8">Sheet*of</text>
<text x="35.6" y="196.8">1</text>
<text x="104.1" y="196.8">2</text>
<text x="173" y="196.8">3</text>
<text x="189.7" y="193.2">File:</text>
<text x="200.5" y="193.2">E:\Git\..\LED_Section.SchDoc</text>
<text x="237.5" y="193.2">Drawn By:</text>
<text x="241.6" y="196.8">4</text>
</g>
<g font-size="2.2" fill="#800000">
<text x="85.2" y="41.5">VCC_5V</text>
<text x="146.2" y="41.5">VCC_5V</text>
<text x="207.2" y="41.5">VCC_5V</text>
<text x="29.1" y="47.5">VCC_5V</text>
<text x="131.1" y="49.8">LED_1</text>
<text x="192.1" y="49.8">LED_6</text>
<text x="251.9" y="49.8">LED_11</text>
<text x="89.3" y="54.7">LED_0</text>
<text x="150.3" y="54.7">LED_5</text>
<text x="211.2" y="54.7">LED_10</text>
<text x="84" y="65.4">VCC_5V</text>
<text x="145" y="65.4">VCC_5V</text>
<text x="206" y="65.4">VCC_5V</text>
<text x="134.8" y="66.6">GND</text>
<text x="195.8" y="66.6">GND</text>
<text x="256.7" y="66.6">GND</text>
<text x="129.9" y="73.7">LED_2</text>
<text x="190.9" y="73.7">LED_7</text>
<text x="250.7" y="73.7">LED_12</text>
<text x="88.1" y="78.6">LED_1</text>
<text x="149" y="78.6">LED_6</text>
<text x="210.1" y="78.6">LED_11</text>
<text x="85.2" y="89.3">VCC_5V</text>
<text x="146.2" y="89.3">VCC_5V</text>
<text x="207.2" y="89.3">VCC_5V</text>
<text x="133.6" y="90.5">GND</text>
<text x="194.6" y="90.5">GND</text>
<text x="255.5" y="90.5">GND</text>
<text x="57.1" y="97.7">GND</text>
<text x="131.1" y="97.7">LED_3</text>
<text x="192.1" y="97.7">LED_8</text>
<text x="251.9" y="97.7">LED_13</text>
<text x="89.3" y="102.5">LED_2</text>
<text x="150.3" y="102.5">LED_7</text>
<text x="211.2" y="102.5">LED_12</text>
<text x="85.2" y="113.2">VCC_5V</text>
<text x="146.2" y="113.2">VCC_5V</text>
<text x="207.2" y="113.2">VCC_5V</text>
<text x="21.9" y="114.4">VCC_5V</text>
<text x="134.8" y="114.4">GND</text>
<text x="195.8" y="114.4">GND</text>
<text x="256.7" y="114.4">GND</text>
<text x="25.4" y="121.6">LED_0</text>
<text x="131.1" y="121.6">LED_4</text>
<text x="192.1" y="121.6">LED_9</text>
<text x="89.3" y="126.3">LED_3</text>
<text x="150.3" y="126.3">LED_8</text>
<text x="211.2" y="126.3">LED_13</text>
<text x="23.7" y="132.9">GND</text>
<text x="85.2" y="137.1">VCC_5V</text>
<text x="146.2" y="137.1">VCC_5V</text>
<text x="134.8" y="138.3">GND</text>
<text x="195.8" y="138.3">GND</text>
<text x="256.7" y="138.3">GND</text>
<text x="131.1" y="145.5">LED_5</text>
<text x="190.9" y="145.5">LED_10</text>
<text x="89.3" y="150.2">LED_4</text>
<text x="150.3" y="150.2">LED_9</text>
<text x="134.8" y="159.7">GND</text>
<text x="195.8" y="159.7">GND</text>
</g>
<g font-size="2.2" fill="#000080">
<text x="103.6" y="47.5">LED0</text>
<text x="164.6" y="47.5">LED5</text>
<text x="225.6" y="47.5">LED10</text>
<text x="39.1" y="54.7">C1</text>
<text x="39.1" y="57">C2</text>
<text x="39.1" y="59.4">C3</text>
<text x="51.1" y="54.7">0.1uF</text>
<text x="51.1" y="57">0.1uF</text>
<text x="51.1" y="59.4">0.1uF</text>
<text x="103.6" y="59.4">WS2812B-Mini</text>
<text x="164.6" y="59.4">WS2812B-Mini</text>
<text x="225.6" y="59.4">WS2812B-Mini</text>
<text x="39.1" y="61.8">C4</text>
<text x="39.1" y="64.2">C5</text>
<text x="51.1" y="61.8">0.1uF</text>
<text x="51.1" y="64.2">0.1uF</text>
<text x="39.1" y="66.6">C6</text>
<text x="39.1" y="69">C7</text>
<text x="39.1" y="71.4">C8</text>
<text x="51.1" y="66.6">0.1uF</text>
<text x="51.1" y="69">0.1uF</text>
<text x="51.1" y="71.4">0.1uF</text>
<text x="102.5" y="71.4">LED1</text>
<text x="163.4" y="71.4">LED6</text>
<text x="224.3" y="71.4">LED11</text>
<text x="39.1" y="73.7">C9</text>
<text x="39.1" y="76.1">C10</text>
<text x="51.1" y="73.7">0.1uF</text>
<text x="51.1" y="76.1">0.1uF</text>
<text x="39.1" y="78.6">C11</text>
<text x="39.1" y="80.9">C12</text>
<text x="39.1" y="83.3">C13</text>
<text x="51.1" y="78.6">0.1uF</text>
<text x="51.1" y="80.9">0.1uF</text>
<text x="51.1" y="83.3">0.1uF</text>
<text x="102.5" y="83.3">WS2812B-Mini</text>
<text x="163.4" y="83.3">WS2812B-Mini</text>
<text x="224.3" y="83.3">WS2812B-Mini</text>
<text x="39.1" y="85.7">C14</text>
<text x="51.1" y="85.7">0.1uF</text>
<text x="103.6" y="95.3">LED2</text>
<text x="164.6" y="95.3">LED7</text>
<text x="225.6" y="95.3">LED12</text>
<text x="103.6" y="107.2">WS2812B-Mini</text>
<text x="164.6" y="107.2">WS2812B-Mini</text>
<text x="225.6" y="107.2">WS2812B-Mini</text>
<text x="36.7" y="116.7">J1</text>
<text x="103.6" y="119.2">LED3</text>
<text x="164.6" y="119.2">LED8</text>
<text x="225.6" y="119.2">LED13</text>
<text x="36.7" y="128.7">HDR_M_1X3</text>
<text x="103.6" y="131.1">WS2812B-Mini</text>
<text x="164.6" y="131.1">WS2812B-Mini</text>
<text x="225.6" y="131.1">WS2812B-Mini</text>
<text x="103.6" y="143">LED4</text>
<text x="164.6" y="143">LED9</text>
<text x="103.6" y="155">WS2812B-Mini</text>
<text x="164.6" y="155">WS2812B-Mini</text>
<text x="189.7" y="179.5">LED Board(LB).PrjPcb</text>
<text x="201.7" y="187.3">1</text>
<text x="247.7" y="190.8">*</text>
<text x="250" y="187.3">1</text>
<text x="249" y="193.5">Huzaifa Ali</text>
</g>
</svg>
